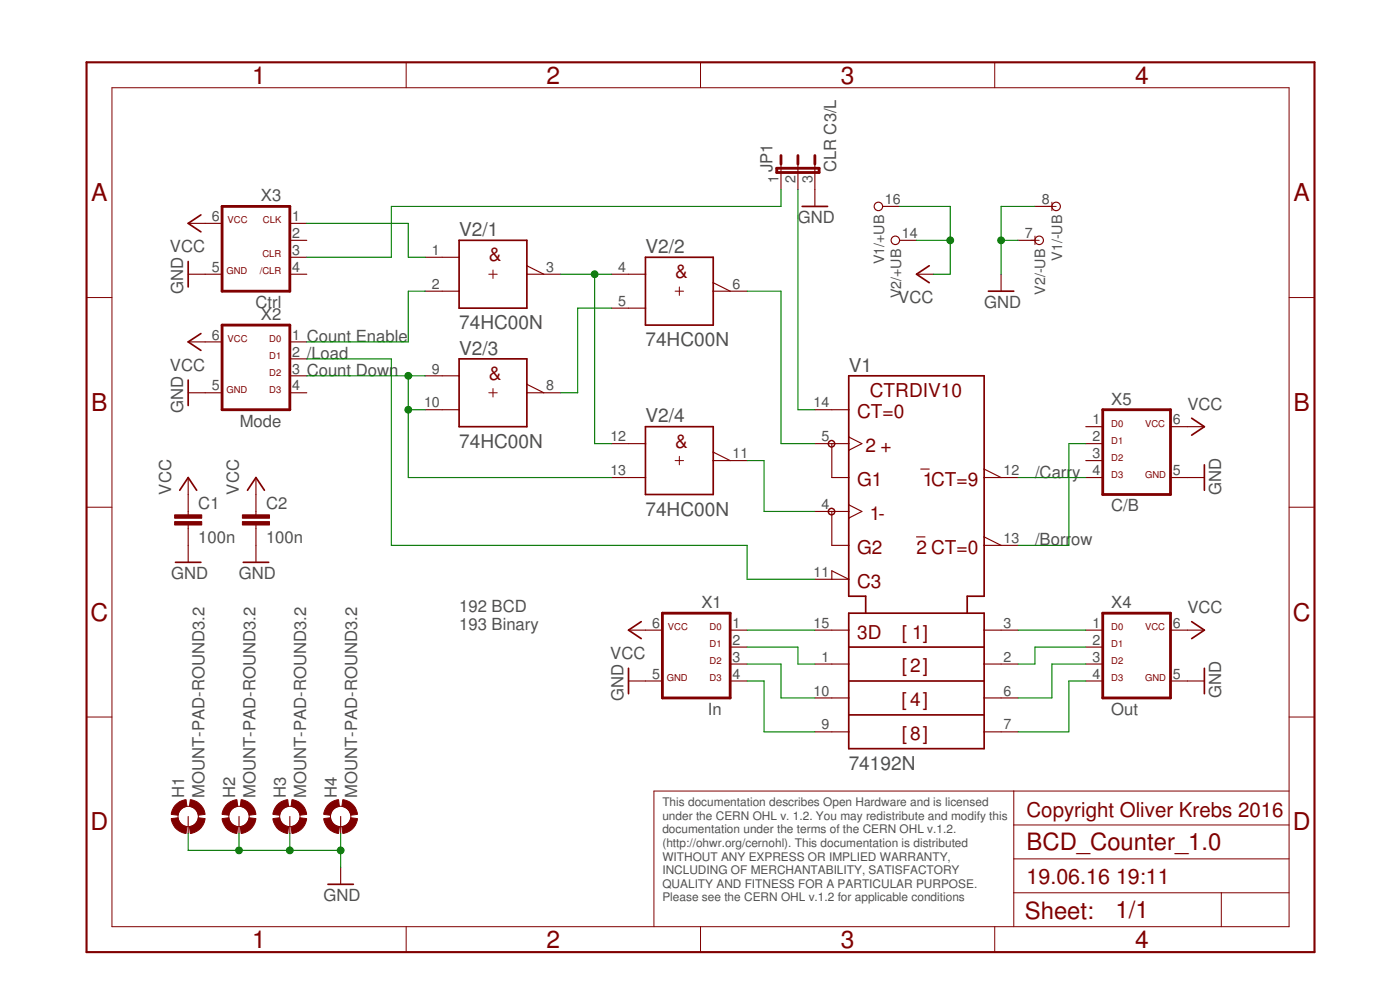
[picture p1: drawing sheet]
<svg xmlns="http://www.w3.org/2000/svg" width="210mm" height="148mm" viewBox="0 0 210 148" stroke-linecap="round" stroke-linejoin="round" font-family="sans-serif">
<g fill="none" stroke="#800000" stroke-width=".25">
<path d="M28.2 39.2v3.8M30.1 32.2l-1.9 1.3 1.9 1.2M68.8 36h10.2v10.2h-10.2zM96.8 38.5h10.1v10.2h-10.1zM120.3 30.9h3.8M139.3 39.8l-1.9 1.3 1.9 1.3M28.2 56.9v3.8M30.1 50l-1.9 1.2 1.9 1.3M68.8 53.8h10.2v10.1h-10.2zM148.2 43.6h3.8M26.9 73.4l1.3-1.9 1.3 1.9M37.1 73.4l1.3-1.9 1.2 1.9"/>
<path d="M96.8 63.9h10.1v10.2h-10.1zM178.7 62.7l1.9 1.2-1.9 1.3M180.6 69.6v3.8M26.3 84.2h3.8M36.5 84.2h3.8M96.1 93.1l-1.9 1.3 1.9 1.3M127.3 91.9h20.3v20.3h-20.3zM127.3 96.9h20.3M129.8 91.9v-2.6h-2.5v-33h20.3v33h-2.6v2.6M178.7 93.1l1.9 1.3-1.9 1.3M94.2 100.1v3.8M127.3 107.1h20.3"/>
<path d="M127.3 102h20.3M180.6 100.1v3.8M49.2 132.5h3.8"/>
</g>
<g fill="none" stroke="#800000" stroke-width=".17">
<path d="M28.2 33.5h5.1M43.5 33.5h2.5M43.5 36h2.5M43.5 38.5h2.5M63.8 38.5h5M79 39.8l2.5 1.3M117.1 24.6v3.8M119.6 24.6v3.8M122.2 24.6v6.3M132.3 30.9h2.6M134.9 36h2.5M152.6 36h2.6"/>
<path d="M155.2 30.9h2.5M28.2 41.1h5.1M28.2 58.8h5.1M28.2 51.2h5.1M43.5 41.1h2.5M43.5 58.8h2.5M43.5 51.2h2.5M43.5 53.8h2.5M43.5 56.3h2.5M63.8 56.3h5M63.8 43.6h5M79 41.1h5.1"/>
<path d="M79 58.8h5.1M79 57.6l2.5 1.2M91.7 41.1h5.1M91.7 46.2h5.1M106.9 43.6h5.1M106.9 42.4l2.6 1.2M137.4 41.1h2.6M150.1 41.1v2.5M28.2 71.5v5.6M28.2 78.7v5.5M38.4 71.5v5.6M38.4 78.7v5.5"/>
<path d="M63.8 61.4h5M91.7 66.5h5.1M91.7 71.5h5.1M106.9 69h5.1M106.9 67.7l2.6 1.3M122.2 66.5h5.1M122.2 76.6h5.1M122.2 61.4h5.1M124.7 66.5v5h2.6M124.7 76.6v5.1h2.6M127.3 65.5l1.9 1-1.9 1M127.3 75.6l1.9 1-1.9 1"/>
<path d="M138 70.3h1.3M147.6 71.5h5M147.6 70.3l2.5 1.2M162.8 63.9h2.5M162.8 66.5h2.5M162.8 69h2.5M162.8 71.5h2.5M175.5 63.9h5.1M175.5 71.5h5.1M94.2 94.4h5.1M109.5 94.4h2.5M109.5 96.9h2.5"/>
<path d="M109.5 99.5h2.5M122.2 94.4h5.1M122.2 99.5h5.1M122.2 86.8h5.1l-2.6-1.3v1.3M137.4 80.4h1.3M147.6 94.4h5M147.6 99.5h5M147.6 81.7h5M147.6 80.4l2.5 1.3M162.8 94.4h2.5M162.8 96.9h2.5M162.8 99.5h2.5"/>
<path d="M175.5 94.4h5.1M94.2 102h5.1M109.5 102h2.5M122.2 104.6h5.1M122.2 109.6h5.1M147.6 104.6h5M147.6 109.6h5M162.8 102h2.5M175.5 102h5.1M28.2 122.3v2.6M35.8 122.3v2.6M43.5 122.3v2.6"/>
<path d="M51.1 122.3v2.6M51.1 129.9v2.6"/>
<circle cx="131.7" cy="30.9" r=".64"/>
<circle cx="134.2" cy="36" r=".64"/>
<circle cx="155.8" cy="36" r=".64"/>
<circle cx="158.3" cy="30.9" r=".64"/>
</g>
<g fill="none" stroke="#800000" stroke-width=".15">
<path d="M16.8 13.1h176.5v125.7h-176.5zM60.9 9.3v3.8M105 9.3v3.8M149.1 9.3v3.8M154.5 36h1.3M155.2 35.4v1.2M157.1 30.9h1.2M157.7 30.3v1.3M13 44.6h3.8M73.3 41.1h1.2M73.3 58.8h1.2M73.9 40.4v1.3"/>
<path d="M73.9 58.2v1.3M101.2 43.6h1.3M101.9 43v1.3M193.3 44.6h3.8M13 76h3.8M101.2 69h1.3M101.9 68.4v1.2M193.3 76h3.8M13 107.4h3.8M152 118.5v20.3M193.3 118.5h-95.3v20.3M193.3 107.4h3.8"/>
<path d="M60.9 138.8v3.8M105 138.8v3.8M149.1 138.8v3.8M152 133.8h41.3M152 128.7h41.3M152 123.6h41.3M183.1 133.8v5"/>
<circle cx="28.2" cy="122.3" r="1.52"/>
<circle cx="35.8" cy="122.3" r="1.52"/>
<circle cx="43.5" cy="122.3" r="1.52"/>
<circle cx="51.1" cy="122.3" r="1.52"/>
</g>
<path d="M13 9.3h184.1v133.3h-184.1z" fill="none" stroke="#800000" stroke-width=".32"/>
<path d="M33.3 30.9h10.2v12.7h-10.2zM116.5 25.2h6.3v.6h-6.3zM117.1 23.3v1.3M119.6 23.3v1.3M122.2 23.3v1.3M33.3 48.7h10.2v12.7h-10.2zM165.3 61.4h10.2v12.7h-10.2zM99.3 91.9h10.2v12.7h-10.2zM165.3 91.9h10.2v12.7h-10.2z" fill="none" stroke="#800000" stroke-width=".42"/>
<g fill="none" stroke="#800000" stroke-width=".99">
<circle cx="124.7" cy="66.5" r=".11"/>
<circle cx="124.7" cy="76.6" r=".11"/>
</g>
<g fill="#800000" stroke="#800000" stroke-width=".15">
<path d="M26.2 78.1h4v.6h-4z"/>
<path d="M26.2 77.1h4v.5h-4z"/>
<path d="M36.3 78.1h4.1v.6h-4.1z"/>
<path d="M36.3 77.1h4.1v.5h-4.1z"/>
</g>
<g fill="#800000" stroke="#800000" stroke-width=".15">
<path d="M26.2 120.7a2.46 2.46 0 0 1 1.7-.9l.1 1a1.51 1.51 0 0 0-1.3 1.3l-1-.1 .1-.6z" fill-rule="evenodd"/>
<path d="M25.7 122.6l1-.1a1.46 1.46 0 0 0 1.3 1.3l-.1 1.1a2.52 2.52 0 0 1-2.2-2.3z" fill-rule="evenodd"/>
<path d="M28.4 123.8a1.51 1.51 0 0 0 1.3-1.3l1.1 .1a2.53 2.53 0 0 1-2.3 2.3z" fill-rule="evenodd"/>
<path d="M28.5 119.8a2.53 2.53 0 0 1 2.3 2.2l-1.1 .1a1.57 1.57 0 0 0-1.3-1.3z" fill-rule="evenodd"/>
<path d="M33.9 120.7a2.46 2.46 0 0 1 1.6-.9l.1 1a1.51 1.51 0 0 0-1.3 1.3l-1-.1 .1-.6z" fill-rule="evenodd"/>
<path d="M33.3 122.6l1-.1a1.46 1.46 0 0 0 1.3 1.3l-.1 1.1a2.48 2.48 0 0 1-2.2-2.3z" fill-rule="evenodd"/>
<path d="M36 123.8a1.51 1.51 0 0 0 1.4-1.3l1 .1a2.53 2.53 0 0 1-2.2 2.3z" fill-rule="evenodd"/>
<path d="M36.2 119.8a2.53 2.53 0 0 1 2.2 2.2l-1 .1a1.57 1.57 0 0 0-1.4-1.3z" fill-rule="evenodd"/>
<path d="M41.5 120.7a2.46 2.46 0 0 1 1.6-.9l.2 1a1.56 1.56 0 0 0-1.4 1.3l-1-.1 .2-.6z" fill-rule="evenodd"/>
<path d="M40.9 122.6l1-.1a1.51 1.51 0 0 0 1.4 1.3l-.2 1.1a2.48 2.48 0 0 1-2.2-2.3z" fill-rule="evenodd"/>
<path d="M43.6 123.8a1.51 1.51 0 0 0 1.4-1.3l1 .1a2.48 2.48 0 0 1-2.2 2.3z" fill-rule="evenodd"/>
<path d="M43.8 119.8a2.49 2.49 0 0 1 2.2 2.2l-1 .1a1.57 1.57 0 0 0-1.4-1.3z" fill-rule="evenodd"/>
<path d="M49.1 120.7a2.46 2.46 0 0 1 1.7-.9l.1 1a1.56 1.56 0 0 0-1.4 1.3l-1-.1 .2-.6z" fill-rule="evenodd"/>
<path d="M48.5 122.6l1-.1a1.51 1.51 0 0 0 1.4 1.3l-.1 1.1a2.48 2.48 0 0 1-2.3-2.3z" fill-rule="evenodd"/>
<path d="M51.3 123.8a1.51 1.51 0 0 0 1.3-1.3l1 .1a2.48 2.48 0 0 1-2.2 2.3z" fill-rule="evenodd"/>
<path d="M51.4 119.8a2.49 2.49 0 0 1 2.2 2.2l-1 .1a1.57 1.57 0 0 0-1.3-1.3z" fill-rule="evenodd"/>
</g>
<g fill="none" stroke="#008000" stroke-width=".17">
<path d="M46 33.5h15.2v5h2.6M117.1 28.4v2.5h-58.4v7.6h-12.7M119.6 28.4v33h2.6M134.9 30.9h7.6v10.2h-2.5M137.4 36h5.1M150.1 36h2.5M155.2 30.9h-5.1v10.2M46 56.3h17.8M46 53.8h12.7v27.9h53.3v5.1h10.2M61.2 56.3v15.2h30.5M63.8 43.6h-2.6v7.6h-15.2M84.1 41.1h7.6"/>
<path d="M89.2 41.1v25.4h2.5M91.7 46.2h-5.1v12.6h-2.5M112 43.6h5.1v22.9h5.1M61.2 61.4h2.6M112 69h2.6v7.6h7.6M152.6 71.5h10.2M162.8 66.5h-2.5v15.2h-7.7M112 94.4h10.2M112 99.5h5.1v5.1h5.1M112 96.9h7.6v2.6h2.6M152.6 94.4h10.2M162.8 96.9h-7.6v2.6h-2.6"/>
<path d="M162.8 99.5h-5.1v5.1h-5.1M112 102h2.6v7.6h7.6M162.8 102h-2.5v7.6h-7.7M28.2 124.9v2.5h22.9M35.8 124.9v2.5M43.5 124.9v2.5M51.1 124.9v5"/>
</g>
<g fill="#008000" stroke="#008000" stroke-width=".15">
<circle cx="150.1" cy="36" r=".51"/>
<circle cx="51.1" cy="127.4" r=".51"/>
<circle cx="43.5" cy="127.4" r=".51"/>
<circle cx="35.8" cy="127.4" r=".51"/>
<circle cx="142.5" cy="36" r=".51"/>
<circle cx="89.2" cy="41.1" r=".51"/>
<circle cx="61.2" cy="61.4" r=".51"/>
<circle cx="61.2" cy="56.3" r=".51"/>
</g>
<g font-size="3.7" fill="#800000">
<text x="37.8" y="12.5">1</text>
<text x="82" y="12.5">2</text>
<text x="126.1" y="12.5">3</text>
<text x="170.2" y="12.5">4</text>
<text x="13.7" y="30.1">A</text>
<text x="193.9" y="30.1">A</text>
<text x="13.7" y="61.6">B</text>
<text x="193.9" y="61.6">B</text>
<text x="13.5" y="93">C</text>
<text x="193.8" y="93">C</text>
<text x="13.5" y="124.4">D</text>
<text x="193.8" y="124.4">D</text>
<text x="37.8" y="142">1</text>
<text x="82" y="142">2</text>
<text x="126.1" y="142">3</text>
<text x="170.2" y="142">4</text>
</g>
<g font-size="3.6" fill="#800000">
<text x="153.9" y="127.4">BCD_Counter_1.0</text>
<text x="153.7" y="137.7">Sheet:</text>
<text x="167.2" y="137.6">1/1</text>
</g>
<g font-size="3.2" fill="#800000">
<text x="153.9" y="132.5">19.06.16</text>
<text x="167.3" y="132.5">19:11</text>
</g>
<text font-size="3.1" fill="#800000" x="153.9" y="122.3">Copyright Oliver Krebs 2016</text>
<g font-size="2.9" fill="#505050">
<text x="68.8" y="35.4">V2/1</text>
<text x="96.8" y="37.9">V2/2</text>
<text x="68.8" y="49.3">74HC00N</text>
<text x="68.8" y="53.1">V2/3</text>
<text x="96.8" y="51.9">74HC00N</text>
<text x="127.2" y="55.7">V1</text>
<text x="96.8" y="63.3">V2/4</text>
<text x="68.8" y="67.1">74HC00N</text>
<text x="96.8" y="77.3">74HC00N</text>
<text x="127.2" y="115.3">74192N</text>
</g>
<g font-size="2.9" fill="#800000">
<text x="73.3" y="39.2">&amp;</text>
<text x="101.2" y="41.7">&amp;</text>
<text x="73.3" y="56.9">&amp;</text>
<text x="130.4" y="59.5">CTRDIV10</text>
<text x="128.5" y="62.7">CT=0</text>
<text x="101.2" y="67.1">&amp;</text>
<text x="129.8" y="67.7">2 +</text>
<text x="128.5" y="72.8">G1</text>
<text x="130.4" y="77.9">1-</text>
<text x="138.3" y="72.8">1CT=9</text>
<text x="128.5" y="83">G2</text>
<text x="137.4" y="83">2 CT=0</text>
<text x="128.5" y="88.1">C3</text>
<text x="128.5" y="95.7">3D</text>
<text x="135.2" y="95.7">[ 1]</text>
<text x="135.2" y="100.7">[2]</text>
<text x="135.2" y="105.8">[ 4]</text>
<text x="135.2" y="110.9">[8]</text>
</g>
<g font-size="2.5" fill="#505050">
<text x="115.8" y="25.8" transform="rotate(-90 115.8 25.8)">JP1</text>
<text x="125.3" y="25.8" transform="rotate(-90 125.3 25.8)">CLR C3/L</text>
<text x="39.1" y="30.2">X3</text>
<text x="119.6" y="33.5">GND</text>
<text x="25.5" y="37.8">VCC</text>
<text x="27.5" y="44.1" transform="rotate(-90 27.5 44.1)">GND</text>
<text x="38.3" y="46.2">Ctrl</text>
<text x="39.1" y="47.9">X2</text>
<text x="134.7" y="45.4">VCC</text>
<text x="147.6" y="46.2">GND</text>
<text x="46" y="51.2">Count Enable</text>
<text x="46" y="53.8">/Load</text>
<text x="25.5" y="55.6">VCC</text>
<text x="46" y="56.3">Count Down</text>
<text x="27.5" y="61.9" transform="rotate(-90 27.5 61.9)">GND</text>
<text x="35.9" y="63.9">Mode</text>
<text x="166.6" y="60.6">X5</text>
<text x="178" y="61.4">VCC</text>
<text x="155.2" y="71.5">/Carr</text>
<text x="160.7" y="71.5">y</text>
<text x="25.7" y="74.1" transform="rotate(-90 25.7 74.1)">VCC</text>
<text x="29.7" y="76.2">C1</text>
<text x="35.8" y="74.1" transform="rotate(-90 35.8 74.1)">VCC</text>
<text x="39.9" y="76.2">C2</text>
<text x="166.6" y="76.6">C/B</text>
<text x="183.1" y="74.1" transform="rotate(-90 183.1 74.1)">GND</text>
<text x="29.7" y="81.3">100n</text>
<text x="39.9" y="81.3">100n</text>
<text x="155.2" y="81.7">/Borr</text>
<text x="160.6" y="81.7">ow</text>
<text x="25.7" y="86.8">GND</text>
<text x="35.8" y="86.8">GND</text>
<text x="68.8" y="91.7">192 BCD</text>
<text x="68.8" y="94.4">193 Binary</text>
<text x="105.2" y="91.1">X1</text>
<text x="166.6" y="91.1">X4</text>
<text x="178" y="91.9">VCC</text>
<text x="91.5" y="98.7">VCC</text>
<text x="93.5" y="105" transform="rotate(-90 93.5 105)">GND</text>
<text x="106.1" y="107.1">In</text>
<text x="166.6" y="107.1">Out</text>
<text x="183.1" y="104.6" transform="rotate(-90 183.1 104.6)">GND</text>
<text x="27.6" y="119.5" transform="rotate(-90 27.6 119.5)">H1</text>
<text x="30.7" y="119.5" transform="rotate(-90 30.7 119.5)">MOUNT-PAD-ROUND3.2</text>
<text x="35.2" y="119.5" transform="rotate(-90 35.2 119.5)">H2</text>
<text x="38.3" y="119.5" transform="rotate(-90 38.3 119.5)">MOUNT-PAD-ROUND3.2</text>
<text x="42.9" y="119.5" transform="rotate(-90 42.9 119.5)">H3</text>
<text x="45.9" y="119.5" transform="rotate(-90 45.9 119.5)">MOUNT-PAD-ROUND3.2</text>
<text x="50.5" y="119.5" transform="rotate(-90 50.5 119.5)">H4</text>
<text x="53.5" y="119.5" transform="rotate(-90 53.5 119.5)">MOUNT-PAD-ROUND3.2</text>
<text x="48.5" y="135">GND</text>
</g>
<g font-size="2.1" fill="#505050">
<text x="116.7" y="27.4" transform="rotate(-90 116.7 27.4)">1</text>
<text x="119.3" y="27.4" transform="rotate(-90 119.3 27.4)">2</text>
<text x="121.8" y="27.4" transform="rotate(-90 121.8 27.4)">3</text>
<text x="31.7" y="33.1">6</text>
<text x="43.8" y="33.1">1</text>
<text x="43.8" y="35.6">2</text>
<text x="132.7" y="30.6">16</text>
<text x="135.2" y="35.6">14</text>
<text x="153.6" y="35.6">7</text>
<text x="156.2" y="30.6">8</text>
<text x="31.7" y="40.7">5</text>
<text x="43.8" y="38.2">3</text>
<text x="43.8" y="40.7">4</text>
<text x="64.8" y="38.2">1</text>
<text x="81.9" y="40.7">3</text>
<text x="92.7" y="40.7">4</text>
<text x="132.6" y="39.6" transform="rotate(-90 132.6 39.6)">V1/+UB</text>
<text x="159.2" y="39.1" transform="rotate(-90 159.2 39.1)">V1/-UB</text>
<text x="64.8" y="43.3">2</text>
<text x="92.7" y="45.8">5</text>
<text x="109.8" y="43.3">6</text>
<text x="135.1" y="44.7" transform="rotate(-90 135.1 44.7)">V2/+UB</text>
<text x="156.7" y="44.1" transform="rotate(-90 156.7 44.1)">V2/-UB</text>
<text x="31.7" y="50.9">6</text>
<text x="43.8" y="50.9">1</text>
<text x="43.8" y="53.4">2</text>
<text x="31.7" y="58.5">5</text>
<text x="43.8" y="56">3</text>
<text x="43.8" y="58.5">4</text>
<text x="64.8" y="56">9</text>
<text x="81.9" y="58.5">8</text>
<text x="63.6" y="61">10</text>
<text x="122" y="61">14</text>
<text x="163.8" y="63.6">1</text>
<text x="175.9" y="63.6">6</text>
<text x="91.5" y="66.1">12</text>
<text x="91.5" y="71.2">13</text>
<text x="109.8" y="68.7">11</text>
<text x="123.2" y="66.1">5</text>
<text x="150.5" y="71.2">12</text>
<text x="163.8" y="66.1">2</text>
<text x="163.8" y="68.7">3</text>
<text x="163.8" y="71.2">4</text>
<text x="175.9" y="71.2">5</text>
<text x="123.2" y="76.3">4</text>
<text x="150.5" y="81.3">13</text>
<text x="122" y="86.4">11</text>
<text x="97.8" y="94">6</text>
<text x="109.8" y="94">1</text>
<text x="122" y="94">15</text>
<text x="150.5" y="94">3</text>
<text x="163.8" y="94">1</text>
<text x="175.9" y="94">6</text>
<text x="97.8" y="101.7">5</text>
<text x="109.8" y="96.6">2</text>
<text x="109.8" y="99.1">3</text>
<text x="109.8" y="101.7">4</text>
<text x="123.2" y="99.1">1</text>
<text x="150.5" y="99.1">2</text>
<text x="163.8" y="96.6">2</text>
<text x="163.8" y="99.1">3</text>
<text x="163.8" y="101.7">4</text>
<text x="175.9" y="101.7">5</text>
<text x="122" y="104.2">10</text>
<text x="150.5" y="104.2">6</text>
<text x="123.2" y="109.3">9</text>
<text x="150.5" y="109.3">7</text>
</g>
<g font-size="1.8" fill="#505050">
<text x="99.3" y="120.8">This documentation describes Open Hardware and is licensed</text>
<text x="99.3" y="122.8">under the CERN OHL v. 1.2. You may redistribute and modify this</text>
<text x="99.3" y="124.9">documentation under the terms of the CERN OHL v.1.2.</text>
<text x="99.3" y="126.9">(http://ohwr.org/cernohl). This documentation is distributed</text>
<text x="99.3" y="128.9">WITHOUT ANY EXPRESS OR IMPLIED WARRANTY,</text>
<text x="99.3" y="131">INCLUDING OF MERCHANTABILITY, SATISFACTORY</text>
<text x="99.3" y="133">QUALITY AND FITNESS FOR A PARTICULAR PURPOSE.</text>
<text x="99.3" y="135">Please see the CERN OHL v.1.2 for applicable conditions</text>
</g>
<g font-size="1.4" fill="#800000">
<text x="34.1" y="33.5">VCC</text>
<text x="39.4" y="33.5">CLK</text>
<text x="33.9" y="41.1">GND</text>
<text x="38.9" y="41.1">/CLR</text>
<text x="39.3" y="38.5">CLR</text>
<text x="34.1" y="51.2">VCC</text>
<text x="40.4" y="51.2">D0</text>
<text x="40.4" y="53.8">D1</text>
<text x="33.9" y="58.9">GND</text>
<text x="40.4" y="56.3">D2</text>
<text x="40.4" y="58.9">D3</text>
<text x="166.6" y="63.9">D0</text>
<text x="171.7" y="63.9">VCC</text>
<text x="166.6" y="69">D2</text>
<text x="166.6" y="71.5">D3</text>
<text x="166.6" y="66.5">D1</text>
<text x="171.7" y="71.5">GND</text>
<text x="100.1" y="94.4">VCC</text>
<text x="106.4" y="94.4">D0</text>
<text x="166.6" y="94.4">D0</text>
<text x="171.7" y="94.4">VCC</text>
<text x="106.4" y="99.5">D2</text>
<text x="106.4" y="96.9">D1</text>
<text x="166.6" y="99.5">D2</text>
<text x="166.6" y="96.9">D1</text>
<text x="100" y="102">GND</text>
<text x="106.4" y="102">D3</text>
<text x="166.6" y="102">D3</text>
<text x="171.7" y="102">GND</text>
</g>
</svg>
